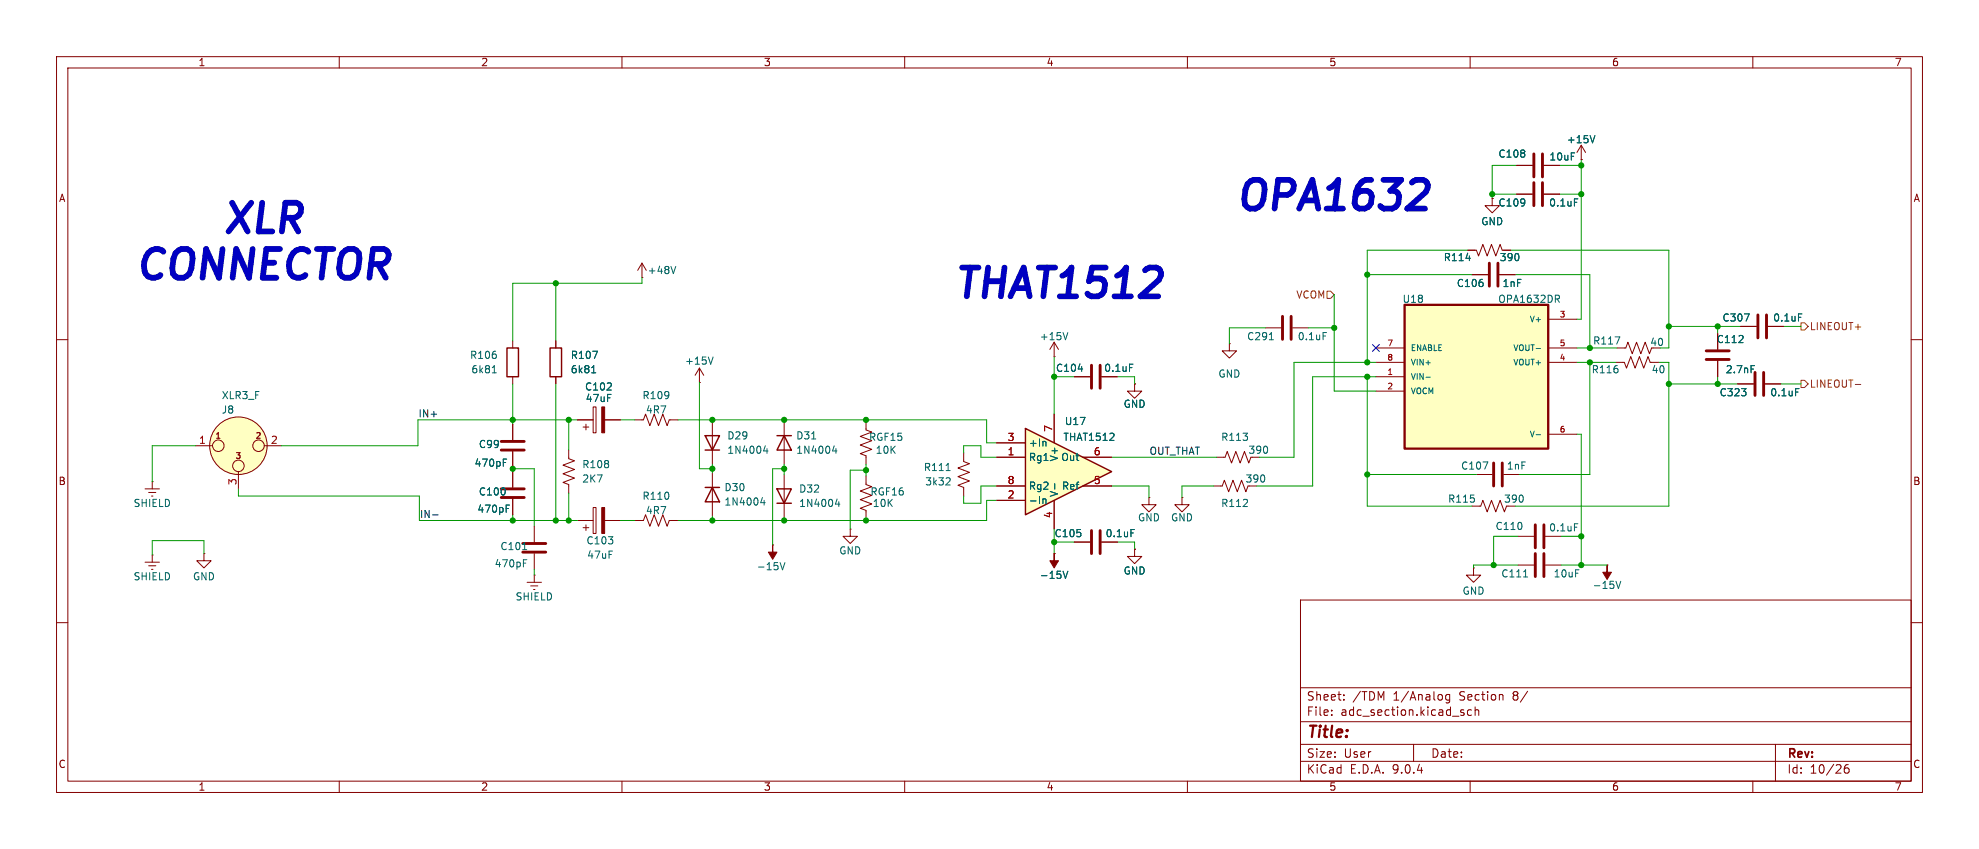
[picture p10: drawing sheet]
<svg xmlns="http://www.w3.org/2000/svg" width="350mm" height="150mm" viewBox="0 0 350 150" stroke-linecap="round" stroke-linejoin="round" font-family="sans-serif">
<g fill="none" stroke="#840000" stroke-width=".18">
<path d="M10 10h330v130h-330zM12 12h326v126h-326zM60 10v2M110 10v2M160 10v2M210 10v2M260 10v2M310 10v2M10 60h2M138.7 74.4v7.7M190 66.6h2.8M194.8 66.6h2.8"/>
<path d="M200.7 67.8v1.3h1.2l-1.2 1.3-1.3-1.3h1.3M200.7 67.8h.1M338 60h2M260.3 89.4h1.6l.4-1 .7 2 .8-2 .7 2 .8-2 .8 2 .3-1M261.1 83.8h2.8M265.9 83.8h2.8M268.5 99.8h2.8M273.3 99.8h2.8M10 110h2M230 106h108v32h-108zM338 110h2M60 138v2"/>
<path d="M110 138v2M160 138v2M210 138v2M230 134.5h108M230 131.5h108M230 127.5h108M230 121.5h108M235.5 126.3v.1M235.5 125.5v.1M237.7 123.6v.1M237.7 122.8v.1M250 131.5v3"/>
<path d="M256.4 122.7v1.2l-.3 .3-.4-.1M256.4 122.8l-.4-.1-.3 .3v.4l.1 .2h.6M258.5 125.9l.4 .1 .1 .2-.3 .2h-.2M258.5 125.4l.4 .1M260 138v2M260.2 125.5l-.4-.1-.3 .3v.4l.2 .2h.5M260.9 125.5l.2-.1 .4 .1v.9M260.9 124.9v1.5M310 138v2M314 131.5v6.5M326.9 135.1a.59 .59 0 0 0-.7 .6v.6l.1 .2 .4 .1 .3-.1v-.5l-.1-.3h-.4l-.3 .3"/>
</g>
<path d="M193 64.5v4.1M194.6 64.5v4.1M264.2 81.8v4.1M265.7 81.8v4.1M271.5 97.8v4.1M273 97.8v4.1" fill="none" stroke="#840000" stroke-width=".51"/>
<path d="M143.5 77.6h.8M147.5 78.8l-.3 .9h.8M147.8 79.2v.9M190.7 65.2h.8M199.8 64.3h.6M262.3 81.6h.8l-.5 1.3M269.5 101.9h.7" fill="none" stroke="#006464" stroke-width=".18"/>
<path d="M137.4 77h2.6M138.7 77l1.3 2.5h-2.6z" fill="none" stroke="#840000" stroke-width=".25"/>
<path d="M248.4 53.9h25.4v25.4h-25.4z" fill="#ffffc2"/>
<path d="M248.4 53.9h25.4v25.4h-25.4z" fill="none" stroke="#840000" stroke-width=".41"/>
<g fill="none" stroke="#840000" stroke-width=".18">
<path d="M263.9 35.1v1.2h-1.3l1.3 1.3 1.3-1.3h-1.3M263.9 35.1h.1M268.2 34.3h2.8M268.2 29.2h2.8M273 34.3h2.8M273 29.2h2.8M279.7 28.2h.1M279.7 25.7l.7 1.2M279.7 25.7l-.8 1.2M279.7 25.7v2.5M259.6 44.2h1.5l.4 1 .8-2 .7 2 .8-2 .7 2 .8-2 .4 1h1.5M260.3 48.5h2.8"/>
<path d="M265.2 48.5h2.8M273.8 56.4h5.1M123.7 67.6h.1M123.7 65l-.8 1.3M123.7 65l.8 1.3M123.7 65v2.6M126 74.4v7.7M153.2 74.4v1.6l1 .3-2.1 .8 2.1 .8-2.1 .7 2.1 .8-2.1 .8 1.1 .3v1.6M243.3 61.5h5.1M243.3 64h5.1M243.3 66.6h5.1M243.3 69.1h5.1"/>
<path d="M273.8 61.5h5.1M273.8 64h5.1M273.8 76.7h5.1M286 61.5h1.5l.4-1 .8 2 .7-2 .8 2 .8-2 .7 2 .4-1M126 83.6v7.6M136.7 96.3h.1M138.7 83.8v7.7M150.4 93.5v1.3h1.2l-1.2 1.2-1.3-1.2h1.3M150.4 93.5h.1M153.2 84.1v1.5l1 .4-2.1 .8 2.1 .7-2.1 .8 2.1 .7-2.1 .8 1.1 .4v1.5M170.4 80v1.5l1 .4-2 .8 2 .8-2 .7 2 .8-2 .7 1 .4v1.5M186.4 97.8h.1"/>
<path d="M190 95.8h2.8M194.8 95.8h2.8M200.7 97v1.3h1.2l-1.2 1.3-1.3-1.3h1.3M200.7 97h.1M203.2 87.9v1.3h1.3l-1.3 1.2-1.3-1.2h1.3M203.2 87.9h.1M209 87.9v1.3h1.3l-1.3 1.2-1.2-1.2h1.2M209 87.9h.1M268.5 94.8h2.8M273.3 94.8h2.8M284.2 99.8h.1M260.6 100.3v1.3h1.3l-1.3 1.3-1.3-1.3h1.3"/>
<path d="M260.6 100.3h.1"/>
</g>
<g fill="none" stroke="#006464" stroke-width=".18">
<path d="M278.5 35.1h.6M282.1 24l-.5 1.2M259.3 45.6h.8M275.4 52.8l.4 .6M275.6 52.2l.2 .2-.1 .3-.1 .1M285.6 59.5h.9l-.6 1.3M126.1 63.1l-.4 1.2M135.3 78.8l-.3 .9h.8M135.7 79.2v.9M252.2 66.6h.8M271.7 61.6h.8M271.7 76.8h.8"/>
<path d="M134.8 87.9l-.3 .9h.8M135.1 88.4v.8M138 99.4l.4 1.3 .4-1.3M148 88.2l-.3 .9h.8M148.4 88.6v.9M167.3 83.1h.7M167.8 84.4l.2 .3v.3l-.7 .7h.7M200 93.6h.6M278.5 92.5h.6M188 100.9l.4 1.3 .5-1.3M285.8 102.7l.4 1.3 .4-1.3"/>
</g>
<g fill="#840000" stroke="#840000" stroke-width=".18">
<path d="M186.4 97.8v1.3h.8l-.8 1.2-.7-1.2h.7z"/>
<path d="M284.2 99.8v1.3h.8l-.8 1.3-.7-1.3h.7z"/>
<path d="M136.7 96.3v1.2h.7l-.7 1.3-.8-1.3h.8z"/>
</g>
<path d="M271.3 27.2v4.1M271.3 32.3v4M272.8 27.2v4.1M272.8 32.3v4M263.4 46.5v4.1M264.9 46.5v4.1M193 93.7v4.1M194.6 93.7v4.1M271.5 92.7v4.1M273 92.7v4.1" fill="none" stroke="#840000" stroke-width=".51"/>
<path d="M124.7 77h2.6l-1.3 2.5zM124.7 79.5h2.6M124.7 86.1h2.6M126 86.1l1.3 2.6h-2.6zM137.4 86.4h2.6l-1.3 2.5zM137.4 88.9h2.6" fill="none" stroke="#840000" stroke-width=".25"/>
<path d="M181.4 75.7l15.2 7.6-15.2 7.6z" fill="#ffffc2"/>
<path d="M89.7 61.5h2v5.1h-2zM97.3 61.5h2v5.1h-2zM181.4 75.7l15.2 7.6-15.2 7.6z" fill="none" stroke="#840000" stroke-width=".25"/>
<g fill="none" stroke="#840000" stroke-width=".18">
<path d="M263.9 35.1h.1M268.2 29.2h2.8M268.2 34.3h2.8M273 29.2h2.8M273 34.3h2.8M279.7 28.2h.1M113.5 49h.1M113.5 46.5l-.7 1.3M113.5 46.5l.8 1.3M113.5 46.5v2.5M223.8 57.9h2.8M228.6 57.9h2.8"/>
<path d="M259.6 44.2h1.3M260.3 48.5h2.8M265.2 48.5h2.8M265.9 44.2h1.3M303.8 58.9v2.8M307.8 57.7h2.8M312.7 57.7h2.8M34.5 78.8h3.1M46.7 78.8h3.1M90.7 60.2v1.3M90.7 66.6v1.2M90.7 74.9v2.8"/>
<path d="M90.7 79.8v2.8M98.3 60.2v1.3M98.3 66.6v1.2M100.6 79.5v1.5l1 .4-2 .8 2 .7-2 .8 2 .8-2 .7 1 .4v1.5M102.1 74.2h2.8M103.1 75.5h1M103.6 74.9v1.1M104.9 71.9h.5v4.6h-.5zM106.9 74.2h2.8M112.3 74.2h1.5l.4-1 .7 2 .8-2 .8 2 .7-2 .8 2 .4-1h1.5M176.3 78.2h5.1M186.4 63h.1"/>
<path d="M186.4 60.5v2.5M186.4 73.2v5M186.4 60.5l-.7 1.2M186.4 60.5l.8 1.2M190 66.6h2.8M194.8 66.6h2.8M200.7 67.8h.1M217.4 60.7v1.3h1.3l-1.3 1.3-1.2-1.3h1.2M217.4 60.7h.1M285.7 64h1.6l.4 1 .7-2 .8 2 .7-2 .8 2 .8-2 .3 1h1.6M303.8 63.8v2.8M307.3 67.8h2.8"/>
<path d="M312.2 67.8h2.8M25.7 99.3h2.5M25.7 86.4h2.5M26.3 100h1.3M26.3 87h1.3M26.8 87.6h.3M26.9 98.1h.1M26.9 85.1h.1M26.9 85.1v1.3M26.9 98.1v1.2M36.1 97.8v1.3h1.2l-1.2 1.2-1.3-1.2h1.3M36.1 97.8h.1"/>
<path d="M42.2 83.3v3.1M90.7 83.3v2.8M90.7 88.2v2.7M94.5 93v2.8M94.5 97.8v2.8M102.1 92h2.8M103.1 93.2h1M103.6 92.7v1M104.9 89.7h.5v4.5h-.5zM106.9 92h2.8M112.3 92h1.5l.4-1.1 .7 2.1 .8-2.1 .8 2.1 .7-2.1 .8 2.1 .4-1h1.5M176.3 80.8h5.1"/>
<path d="M176.3 85.9h5.1M176.3 88.4h5.1M186.4 97.8h.1M186.4 88.4v5.1M190 95.8h2.8M191.5 80.8h5.1M191.5 85.9h5.1M194.8 95.8h2.8M200.7 97h.1M214.6 85.9h1.6l.3-1.1 .8 2.1 .8-2.1 .7 2.1 .8-2.1 .7 2.1 .4-1M215.1 80.8h1.6l.3-1 .8 2 .8-2 .7 2 .8-2 .8 2 .3-1M26.8 100.6h.3"/>
<path d="M93.2 102.9h2.6M93.9 103.5h1.2M94.4 104.2h.2M94.5 101.6h.1M94.5 101.6v1.3"/>
<circle cx="38.6" cy="78.8" r="1.02"/>
<circle cx="42.2" cy="78.8" r="5.1"/>
<circle cx="45.7" cy="78.8" r="1.02"/>
<circle cx="42.2" cy="82.3" r="1.02"/>
</g>
<g fill="none" stroke="#006464" stroke-width=".18">
<path d="M278.5 35.1h.6M282.1 24l-.5 1.2M119.5 47.1l-.4 1.2M188.9 58.8l-.5 1.2M234 58.8h.6M259.3 45.6h.8M308.5 55.5h.9l-.6 1.2M318.1 55.5h.6M87.1 65.9h.7M87.3 64.8l.1-.2v1.3M104.6 65.9h.8M104.8 62.1h.9l-.6 1.2"/>
<path d="M104.9 64.8l.1-.2v1.3M184.8 78l.2 .2v.6M190.7 65.2h.8M199.8 64.3h.6M224.5 60h.7M309.7 64.6h.6M317.6 68.7h.6M89 81.7h.4M89 81.1h.6M89.5 89.8h.4M89.5 89.2h.6M92.4 97.1h.8"/>
<path d="M92.6 99.5h.4M92.6 98.9h.6M184.4 88.3l.2-.2 .3 .1 .1 .8M184.4 88.1v.9M186.5 85.4v1M200 93.6h.6M188 100.9l.4 1.3 .5-1.3"/>
</g>
<g fill="none" stroke="#840000" stroke-width=".51">
<path d="M226.8 55.9v4.1M228.3 55.9v4.1M310.9 55.6v4.1M312.4 55.6v4.1M88.6 78h4.1M88.6 79.5h4.1M301.8 62h4M301.8 63.5h4M310.4 65.8v4.1M311.9 65.8v4.1M88.6 86.4h4.1M88.6 87.9h4.1"/>
<path d="M92.5 96h4M92.5 97.5h4"/>
</g>
<circle cx="42.2" cy="78.8" r="5.1" fill="#ffffc2" stroke="#ffffc2" stroke-width=".18"/>
<g fill="#840000" stroke="#840000" stroke-width=".18">
<path d="M106.4 89.7h.5v4.5h-.5z"/>
<path d="M106.4 71.9h.5v4.6h-.5z"/>
</g>
<path d="M234.7 51.4h.6l.7 .7-.7 .6h-.6zM318.5 57h.7l.6 .7-.6 .6h-.7zM318.5 67.2h.7l.6 .6-.6 .7h-.7zM328.1 67.9h1" fill="none" stroke="#725600" stroke-width=".18"/>
<path d="M76.5 91h1" fill="none" stroke="#0f0f0f" stroke-width=".18"/>
<g fill="none" stroke="#009600" stroke-width=".18">
<path d="M263.9 34.3h4.3M268.2 29.2h-4.3v5.9M275.8 29.2h3.9M275.8 34.3h3.9M279.7 28.2v28.2h-.8M98.3 50.1v10.1M113.5 49v1.1h-22.8v10.1M223.8 57.9h-6.4v2.8M231.4 57.9h4.6M236 52.1v17h7.3M241.8 48.5h18.5M259.6 44.2h-17.8v19.8"/>
<path d="M267.2 44.2h27.9v17.3h-1.5M268 48.5h13.2v13M295.1 57.7h12.7M303.8 57.7v1.2M315.5 57.7h3M34.5 78.8h-7.6v6.3M90.7 67.8v7.1M98.3 67.8v24.2M100.6 74.2v5.3M102.1 74.2h-28.2v4.6h-24.1M109.7 74.2h2.6M119.9 74.2h54.6v4h1.8"/>
<path d="M123.7 67.6v15.2h2.3M126 74.2v.2M138.7 74.2v.2M153.2 74.2v.2M186.4 63v10.2M186.4 66.6h3.6M197.6 66.6h3.1v1.2M241.8 66.6v22.8h18.5M243.3 66.6h-11.1v19.3h-10M243.3 64h-14.4v16.8h-6.1M278.9 76.7h.8v23.1M278.9 64h6.8"/>
<path d="M278.9 61.5h7.1M281.2 64v19.8h-12.5M293.4 64h1.7v25.4h-27.1M295.1 67.8h12.2M303.8 66.6v1.2M315 67.8h3.5M36.1 97.8v-2.3h-9.2v2.6M42.2 86.4v1.2h32v4.4h27.9M90.7 82.6v.7M90.7 90.9v1.1M90.7 82.8h3.8v10.2M100.6 87.1v4.9"/>
<path d="M109.7 92h2.6M126 82.1v1.5M126 91.2v.8M138.7 82.1v1.7M138.7 91.5v.5M138.7 82.8h-2v13.5M153.2 82.1v2M153.2 91.7v.3M153.2 83.1h-2.8v10.4M170.4 80v-1.2h3.1v2h2.8M176.3 88.4h-1.8v3.6h-54.6M176.3 85.9h-2.8v3h-3.1v-1.3"/>
<path d="M186.4 93.5v4.3M186.4 95.8h3.6M196.6 80.8h18.5M196.6 85.9h6.6v2M197.6 95.8h3.1v1.2M214.6 85.9h-5.6v2M241.8 83.8h19.3M268.5 99.8h-7.9v.5M268.5 94.8h-4.3v5M276.1 99.8h8.1M276.1 94.8h3.6M94.5 100.6v1"/>
</g>
<path d="M242.7 60.9l1.2 1.2M243.9 60.9l-1.2 1.2" fill="none" stroke="#000084" stroke-width=".18"/>
<path d="M250.5 31.8h1.2a1.13 1.13 0 0 1 .8 1.4l-.4 .8-3.2 2.9h3.1M205 47.5l.4 .7-.1 .5-.3 .7" fill="none" stroke="#0000c2" stroke-width="1"/>
<g fill="#009600" stroke="#009600" stroke-width=".18">
<circle cx="138.7" cy="74.2" r=".46"/>
<circle cx="126" cy="82.8" r=".46"/>
<circle cx="138.7" cy="82.8" r=".46"/>
<circle cx="138.7" cy="92" r=".46"/>
<circle cx="126" cy="92" r=".46"/>
<circle cx="153.2" cy="83.1" r=".46"/>
<circle cx="153.2" cy="92" r=".46"/>
<circle cx="153.2" cy="74.2" r=".46"/>
<circle cx="186.4" cy="95.8" r=".46"/>
<circle cx="186.4" cy="66.6" r=".46"/>
<circle cx="263.9" cy="34.3" r=".46"/>
<circle cx="295.1" cy="57.7" r=".46"/>
<circle cx="279.7" cy="29.2" r=".46"/>
<circle cx="279.7" cy="34.3" r=".46"/>
<circle cx="264.2" cy="99.8" r=".46"/>
<circle cx="281.2" cy="61.5" r=".46"/>
<circle cx="281.2" cy="64" r=".46"/>
<circle cx="279.7" cy="99.8" r=".46"/>
<circle cx="279.7" cy="94.8" r=".46"/>
<circle cx="303.8" cy="57.7" r=".46"/>
<circle cx="303.8" cy="67.8" r=".46"/>
<circle cx="295.1" cy="67.8" r=".46"/>
<circle cx="90.7" cy="82.8" r=".46"/>
<circle cx="98.3" cy="50.1" r=".46"/>
<circle cx="90.7" cy="74.2" r=".46"/>
<circle cx="90.7" cy="92" r=".46"/>
<circle cx="98.3" cy="92" r=".46"/>
<circle cx="241.8" cy="66.6" r=".46"/>
<circle cx="236" cy="57.9" r=".46"/>
<circle cx="241.8" cy="64" r=".46"/>
<circle cx="241.8" cy="83.8" r=".46"/>
<circle cx="241.8" cy="48.5" r=".46"/>
<circle cx="100.6" cy="74.2" r=".46"/>
<circle cx="126" cy="74.2" r=".46"/>
<circle cx="100.6" cy="92" r=".46"/>
</g>
<g font-size="7.1" fill="#0000c2">
<text x="217.9" y="38.6">OPA1632</text>
<text x="38.7" y="42.7">XLR</text>
<text x="23.2" y="50.8">CONNECTOR</text>
<text x="168.1" y="54.1">THAT1512</text>
</g>
<text font-size="2.8" fill="#840000" x="231" y="130.9">Title:</text>
<g font-size="2.1" fill="#840000">
<text x="231" y="124">Sheet:</text>
<text x="239.2" y="124">/TDM</text>
<text x="246.5" y="124">1/Analog</text>
<text x="258.3" y="124">Section</text>
<text x="267.8" y="124">8/</text>
<text x="231" y="126.7">File:</text>
<text x="237.1" y="126.7">adc_section.kicad_sch</text>
<text x="231" y="136.9">KiCad</text>
<text x="231" y="134.1">Size:</text>
<text x="237.7" y="134.1">User</text>
<text x="238.7" y="136.9">E.D.A.</text>
<text x="246.3" y="136.9">9.0.4</text>
<text x="253" y="134.1">Date:</text>
<text x="316" y="134.3">Rev:</text>
<text x="316" y="136.9">Id:</text>
<text x="320.1" y="136.9">10/26</text>
</g>
<g font-size="1.8" fill="#840000">
<text x="35" y="11.9">1</text>
<text x="85" y="11.9">2</text>
<text x="135" y="11.9">3</text>
<text x="185" y="11.9">4</text>
<text x="235" y="11.9">5</text>
<text x="285" y="11.9">6</text>
<text x="335" y="11.9">7</text>
<text x="10.3" y="35.9">A</text>
<text x="338.3" y="35.9">A</text>
<text x="10.3" y="85.9">B</text>
<text x="338.3" y="85.9">B</text>
<text x="10.3" y="135.9">C</text>
<text x="338.3" y="135.9">C</text>
<text x="35" y="139.9">1</text>
<text x="85" y="139.9">2</text>
<text x="135" y="139.9">3</text>
<text x="185" y="139.9">4</text>
<text x="235" y="139.9">5</text>
<text x="285" y="139.9">6</text>
<text x="335" y="139.9">7</text>
</g>
<g font-size="1.8" fill="#006464">
<text x="264.9" y="28.1">C108</text>
<text x="273.9" y="28.6">10uF</text>
<text x="277" y="25.5">+15V</text>
<text x="261.9" y="40">GND</text>
<text x="264.9" y="36.7">C109</text>
<text x="273.9" y="36.7">0.1uF</text>
<text x="255.2" y="46.3">R114</text>
<text x="265.1" y="46.3">390</text>
<text x="114.5" y="48.6">+48V</text>
<text x="248" y="53.7">U18</text>
<text x="257.5" y="50.9">C106</text>
<text x="264.9" y="53.7">OPA1632DR</text>
<text x="265.6" y="50.9">1nF</text>
<text x="304.5" y="57">C307</text>
<text x="313.5" y="57">0.1uF</text>
<text x="83" y="63.6">R106</text>
<text x="100.8" y="63.6">R107</text>
<text x="121.1" y="64.6">+15V</text>
<text x="183.8" y="60.3">+15V</text>
<text x="186.7" y="65.9">C104</text>
<text x="195.2" y="65.9">0.1uF</text>
<text x="220.5" y="60.3">C291</text>
<text x="229.4" y="60.3">0.1uF</text>
<text x="281.7" y="61.1">R117</text>
<text x="291.8" y="61.3">40</text>
<text x="303.5" y="60.8">C112</text>
<text x="39.1" y="70.7">XLR3_F</text>
<text x="83.3" y="66.2">6k81</text>
<text x="100.8" y="66.2">6k81</text>
<text x="103.4" y="69.2">C102</text>
<text x="103.5" y="71.2">47uF</text>
<text x="113.5" y="70.7">R109</text>
<text x="215.4" y="66.9">GND</text>
<text x="281.4" y="66.2">R116</text>
<text x="292" y="66.2">40</text>
<text x="304" y="70.2">C323</text>
<text x="305.1" y="66.2">2.7nF</text>
<text x="313" y="70.2">0.1uF</text>
<text x="39.1" y="73.3">J8</text>
<text x="114.1" y="73.3">4R7</text>
<text x="128.5" y="77.8">D29</text>
<text x="140.7" y="77.8">D31</text>
<text x="188.2" y="75.3">U17</text>
<text x="198.6" y="72.3">GND</text>
<text x="83.8" y="82.7">470pF</text>
<text x="84.6" y="79.4">C99</text>
<text x="102.9" y="82.9">R108</text>
<text x="128.5" y="80.4">1N4004</text>
<text x="140.7" y="80.4">1N4004</text>
<text x="153.6" y="78.1">RGF15</text>
<text x="154.8" y="80.4">10K</text>
<text x="163.3" y="83.4">R111</text>
<text x="181.9" y="79.1">+In</text>
<text x="181.9" y="81.6">Rg1</text>
<text x="187.3" y="81.6" transform="rotate(-90 187.3 81.6)">V+</text>
<text x="187.6" y="81.6">Out</text>
<text x="188" y="78.1">THAT1512</text>
<text x="215.9" y="78.1">R113</text>
<text x="220.7" y="80.4">390</text>
<text x="258.3" y="83.2">C107</text>
<text x="266.4" y="83.2">1nF</text>
<text x="23.5" y="89.8">SHIELD</text>
<text x="84.6" y="87.7">C100</text>
<text x="102.9" y="85.5">2K7</text>
<text x="113.5" y="88.5">R110</text>
<text x="128" y="87">D30</text>
<text x="128" y="89.5">1N4004</text>
<text x="141.2" y="87.2">D32</text>
<text x="141.2" y="89.8">1N4004</text>
<text x="153.8" y="87.7">RGF16</text>
<text x="154.3" y="89.8">10K</text>
<text x="163.5" y="86">3k32</text>
<text x="181.9" y="86.7">Rg2</text>
<text x="181.9" y="89.3">-In</text>
<text x="187.3" y="87.9" transform="rotate(-90 187.3 87.9)">V-</text>
<text x="187.7" y="86.7">Ref</text>
<text x="215.9" y="89.8">R112</text>
<text x="220.2" y="85.5">390</text>
<text x="256" y="89">R115</text>
<text x="265.9" y="89">390</text>
<text x="84.3" y="90.8">470pF</text>
<text x="114.1" y="91">4R7</text>
<text x="186.4" y="95.1">C105</text>
<text x="195.4" y="95.1">0.1uF</text>
<text x="201.2" y="92.3">GND</text>
<text x="207" y="92.3">GND</text>
<text x="264.4" y="93.8">C110</text>
<text x="273.9" y="94.1">0.1uF</text>
<text x="87.4" y="100.4">470pF</text>
<text x="88.4" y="97.4">C101</text>
<text x="103.6" y="96.4">C103</text>
<text x="103.7" y="98.9">47uF</text>
<text x="133.8" y="101">-15V</text>
<text x="148.3" y="98.2">GND</text>
<text x="198.6" y="101.7">GND</text>
<text x="23.5" y="102.7">SHIELD</text>
<text x="34" y="102.7">GND</text>
<text x="91.1" y="106.3">SHIELD</text>
<text x="183.8" y="102.5">-15V</text>
<text x="258.6" y="105.3">GND</text>
<text x="265.4" y="102.2">C111</text>
<text x="274.7" y="102.2">10uF</text>
<text x="281.6" y="104.3">-15V</text>
</g>
<g font-size="1.8" fill="#725600">
<text x="229.2" y="52.9">VCOM</text>
<text x="320" y="58.5">LINEOUT+</text>
<text x="320" y="68.7">LINEOUT-</text>
</g>
<g font-size="1.8" fill="#0f0f0f">
<text x="73.9" y="73.8">IN+</text>
<text x="203.2" y="80.4">OUT_THAT</text>
<text x="74.2" y="91.6">IN-</text>
</g>
<g font-size="1.8" fill="#a90000">
<text x="178.1" y="78">3</text>
<text x="186.2" y="76.4" transform="rotate(-90 186.2 76.4)">7</text>
<text x="35.1" y="78.5">1</text>
<text x="47.8" y="78.5">2</text>
<text x="178.1" y="80.5">1</text>
<text x="193.3" y="80.5">6</text>
<text x="41.9" y="85.8" transform="rotate(-90 41.9 85.8)">3</text>
<text x="178.1" y="85.6">8</text>
<text x="178.1" y="88.2">2</text>
<text x="193.3" y="85.6">5</text>
<text x="186.2" y="91.7" transform="rotate(-90 186.2 91.7)">4</text>
</g>
<g font-size="1.4" fill="#006464">
<text x="270.4" y="57.1">V+</text>
<text x="249.4" y="62.2">ENABLE</text>
<text x="249.4" y="64.8">VIN+</text>
<text x="267.5" y="62.2">VOUT-</text>
<text x="267.5" y="64.8">VOUT+</text>
<text x="249.4" y="67.3">VIN-</text>
<text x="249.4" y="69.8">VOCM</text>
<text x="270.4" y="77.5">V-</text>
</g>
<g font-size="1.4" fill="#a90000">
<text x="275.7" y="56.1">3</text>
<text x="245.3" y="61.2">7</text>
<text x="245.3" y="63.8">8</text>
<text x="275.7" y="61.2">5</text>
<text x="275.7" y="63.8">4</text>
<text x="245.3" y="66.3">1</text>
<text x="245.3" y="68.8">2</text>
<text x="275.7" y="76.5">6</text>
</g>
<g font-size="1.4" fill="#840000">
<text x="37.9" y="77.8">1</text>
<text x="45" y="77.8">2</text>
<text x="41.5" y="81.3">3</text>
</g>
</svg>
